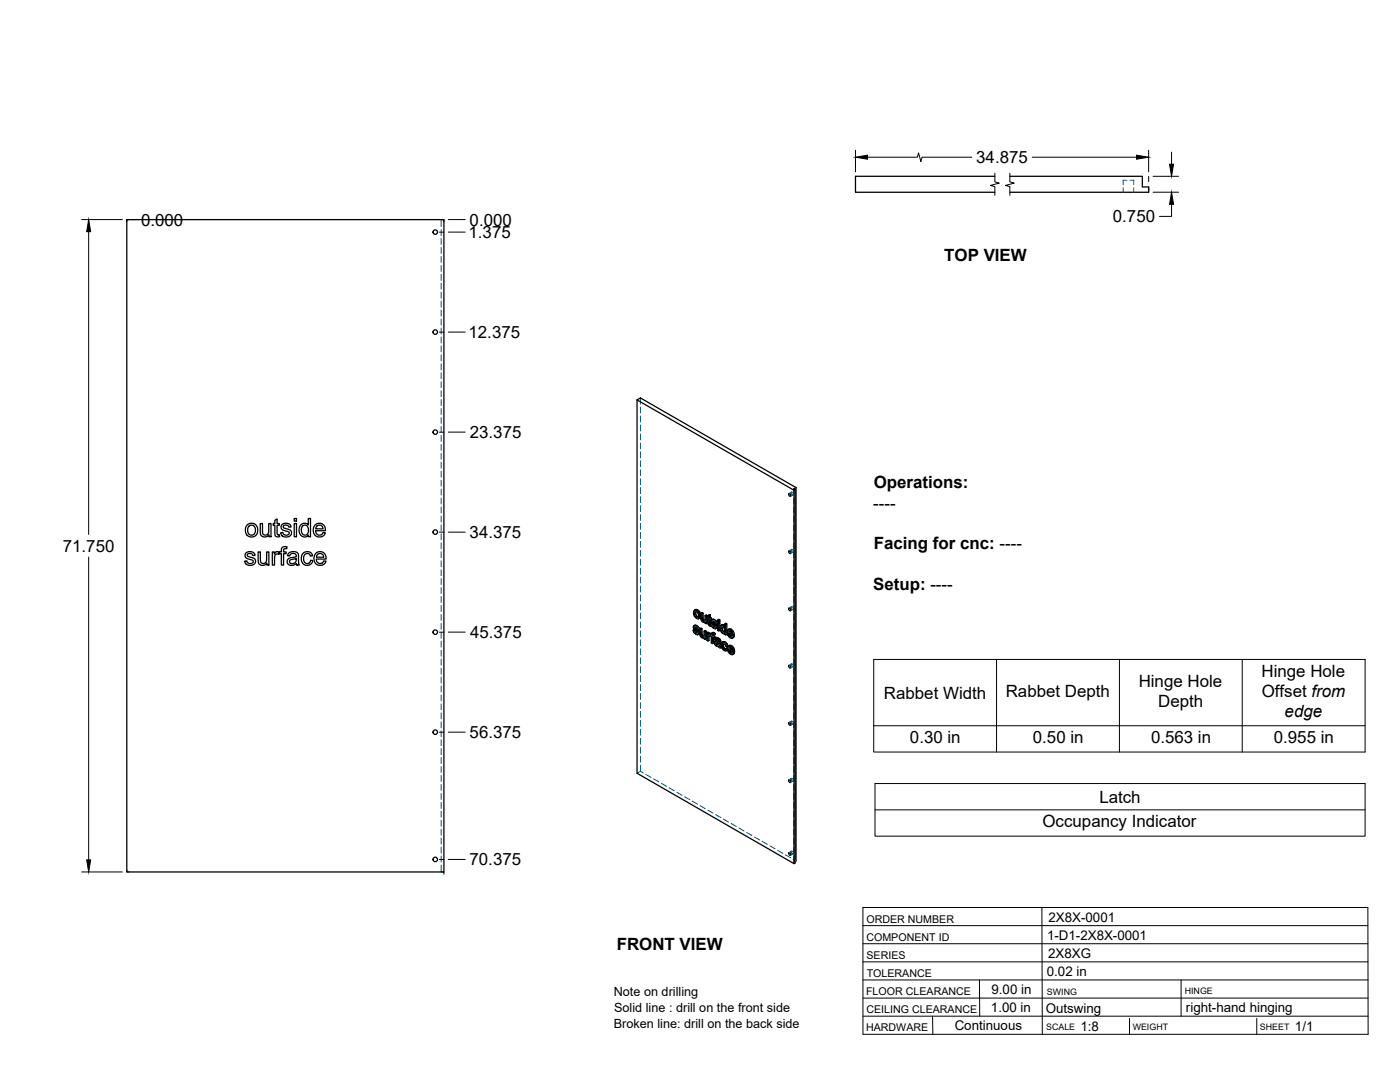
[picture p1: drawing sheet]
<svg xmlns="http://www.w3.org/2000/svg" width="559mm" height="432mm" viewBox="0 0 559 432" stroke-linecap="round" stroke-linejoin="round" font-family="sans-serif">
<!-- layer: Visible -->
<g fill="none" stroke="#000" stroke-width=".51">
<path d="M397.1 70.4h-55.6v6.3h55.6M403.1 70.4h52.9v4.2h2.5v2.1h-55.4M50.6 87.7h126.6v260.3h-126.6zM254.3 159.6v149l62.6 36.1 .5-.3v-149l-.6-.3 .9-.5M254.3 159.6l62.6 36.1v149M254.3 159.6l1.3-.8 62.1 35.8M314.8 197l.7 .2 .1 .8-.6-.2zM317.4 195.4l-.5 .3M317.7 194.6v149l-.3 .2M98.7 209.4l1.2-.5a2.66 2.66 0 0 1 3 3.6 2.66 2.66 0 0 1-4.7 .5l-.2-1a2.97 2.97 0 0 1 .7-2.6zM99.3 210.1l.8-.5a1.97 1.97 0 0 1 1.9 2 1.97 1.97 0 0 1-2 1.9l-.7-.4-.4-.9v-1.3zM103.9 208.9h.9v3a1.32 1.32 0 0 0 1.3 1.7 1.32 1.32 0 0 0 1.2-1.8v-2.9h.9v5.3h-.8v-.8a1.88 1.88 0 0 1-2.3 .8 1.88 1.88 0 0 1-1.2-2z"/>
<path d="M109.7 207.6l.9-.5v1.8h.9v.7h-.9v3.3l.3 .5h.6l.1 .8a1.33 1.33 0 0 1-1.5-.1 1.33 1.33 0 0 1-.4-1.5v-3h-.6v-.7h.6zM112.5 209.4l1.2-.6a1.94 1.94 0 0 1 2.5 1.5l-.9 .1a1.13 1.13 0 0 0-1.1-.9 1.13 1.13 0 0 0-1.1 1l.2 .2a4.1 4.1 0 0 1 3 1.5 2.18 2.18 0 0 1-1.5 2.1 2.18 2.18 0 0 1-2.5-.8l-.3-.9 .9-.1a1.23 1.23 0 0 0 1.3 1.1 1.23 1.23 0 0 0 1.2-1.2l-.7-.3a2.35 2.35 0 0 1-2.5-1.6zM117.4 208.9h.9v5.3h-.9zM117.4 206.9h.9v1.1h-.9zM120 209.5l1.1-.6a1.88 1.88 0 0 1 1.9 .6v-2.6h.9v7.3h-.8v-.7a2.18 2.18 0 0 1-2.6 .5 2.18 2.18 0 0 1-1.1-2.4zM120.8 209.9l.6-.3a2.12 2.12 0 0 1 1.8 1.6 2.12 2.12 0 0 1-.9 2.2l-.3 .1a2.1 2.1 0 0 1-1.7-1.4 2.1 2.1 0 0 1 .5-2.2zM125.7 209.6l1.5-.8a2.47 2.47 0 0 1 2.7 3h-3.9l.2 1a1.46 1.46 0 0 0 1.5 .8 1.46 1.46 0 0 0 1.2-1.1l1 .1-.3 .6-.5 .7-1.4 .4a2.79 2.79 0 0 1-2.6-1.7 2.79 2.79 0 0 1 .6-3zM126.5 210l.6-.4a1.43 1.43 0 0 1 1.8 1.5h-2.9zM314.8 219.9l.7 .1 .1 .8-.6-.1zM98.1 220.7l1.2-.5a1.94 1.94 0 0 1 2.5 1.4l-.9 .1a1.13 1.13 0 0 0-1.1-.9 1.13 1.13 0 0 0-1.1 1l.3 .3a3.4 3.4 0 0 1 2.9 1.4 2.18 2.18 0 0 1-1.5 2.1 2.18 2.18 0 0 1-2.4-.8l-.4-.9h1a1.23 1.23 0 0 0 1.3 1 1.23 1.23 0 0 0 1.1-1.2l-.6-.3a2.35 2.35 0 0 1-2.6-1.6zM103 220.3h.9v2.9a1.32 1.32 0 0 0 1.4 1.7 1.32 1.32 0 0 0 1.1-1.8v-2.8h.9v5.2h-.8v-.8a1.88 1.88 0 0 1-2.2 .9 1.88 1.88 0 0 1-1.3-2.1zM108.7 220.3h.8v.8a1.25 1.25 0 0 1 2-.7l.8-.1v-.6a1.5 1.5 0 0 1 .7-1.5 1.5 1.5 0 0 1 1.6 0l-.2 .8a.83 .83 0 0 0-.8 0 .83 .83 0 0 0-.4 .8v.5h1v.7h-1v4.5h-.9v-4.5h-.8v-.5l-.2 .8a1.17 1.17 0 0 0-1.4 .1 1.17 1.17 0 0 0-.3 1.4v2.7h-.9z"/>
<path d="M115.1 220.9a2.39 2.39 0 0 1 4 .6l.3 4h-.9l-.2-.6a2 2 0 0 1-2.2 .8 2 2 0 0 1-1.5-1.9l.1-.1a2.04 2.04 0 0 1 2-1.2l.4-.1a.83 .83 0 0 0 1.1-.7 .83 .83 0 0 0-1.1-.8 1.23 1.23 0 0 0-1.5 1l-.9-.1zM115.7 223.6l2.6-.7a1.49 1.49 0 0 1-.8 1.9 1.49 1.49 0 0 1-2-.7zM120.8 220.9l1.4-.7 1.3 .1 .9 .6 .4 .9-.9 .1a1.44 1.44 0 0 0-1.9-.9 1.44 1.44 0 0 0-.8 1.9l.1 1.1a1.34 1.34 0 0 0 1.5 .9 1.34 1.34 0 0 0 1.2-1.3l.8 .1-.4 1a2.47 2.47 0 0 1-3.2 .5 2.47 2.47 0 0 1-.8-3.2zM126 220.9l1.5-.7a2.47 2.47 0 0 1 2.7 2.9h-4l.3 1a1.46 1.46 0 0 0 1.5 .8 1.46 1.46 0 0 0 1.2-1.1l.9 .1-.4 .9-.9 .7-.8 .1a2.79 2.79 0 0 1-2.6-1.7 2.79 2.79 0 0 1 .6-3zM126.7 221.3l.8-.4 .9 .1 .5 .4 .3 1h-2.9zM276.6 251.5l.9 1.4 .6 .4 .6-.1M276.9 249.8l.6-.3 .8 .2 .9 1.4-.5 .3-.1-.6M277.3 244.8l.4-.8 .9 .7 .1 1.5-.7 .2M277.3 251.3l-.7 .2 .5 .2M277.3 252.3l.5 .4 .4-.3M277.4 250.9l1 .9 .5-.2M277.4 251.5l-.3 .2 .2 .6 .4-.3"/>
<path d="M277.5 249.5l-.7 .4v.7l1.6 2M277.5 250.3l-.3 .3 .5-.2M277.5 245.8l.5 .6 .5-.3M277.6 251.6l.8 .9M277.6 250.3l.6 .7M277.7 249.9l.5 .4 .5-.2M277.7 244.5l-.4 .3v.5l.2 .5 .4-.3M277.7 250.4l1 1M277.7 250.4h-.5M277.7 249.5l-.7 .3M277.8 252.7l.4 .1M277.8 244l.1 1.5 .8 .7"/>
<path d="M277.8 250.6l-.4 .3-.2-.3M278 243.6l.9 1 .5-.3M278.1 249.7l-.4 .2-.4-.1M278.2 250.3l.4 .5 .4-.3M278.4 252.6l-.1 .2M278.4 251.8l.3 .5 .5-.3M278.5 243.4l-.5 .2-.8-.1M278.6 251.3l.7 1.2-.7 .8M278.7 252.3l.1 .5 .5-.3M278.8 252.8l-.1 .4 .4-.3M278.9 244.6l.4 1.3 .4-.3M279.1 246.7a1.73 1.73 0 0 1-2.3-1.8l.1-1 .3-.4 .8-.3 .9 .5 .5 .6 .3 1.3-.2 .8-.6 .5"/>
<path d="M279.3 245.9l-.2 .8 .4-.3M279.7 244.7l.5 .3 .4-.3M279.8 251.2v2.2l.4-.2M279.8 253.4l.2 .4 .4-.2M280 253.8l.3 .3 .5-.2M280.2 245v2.2l.5-.3M280.2 247.2l.2 .4 .4-.3M280.2 250.9l-.4 .3-.5-.2M280.3 254.1l.4 .1M280.4 247.6l.3 .3 .5-.2M280.7 247.9l.4 .1M280.9 254l-.6-.7-.1-2.4-.4-.2-.5 .3 .1 2.5 .7 1h1"/>
<path d="M281 251.9l.4 .3 .5-.3M281.1 254.5v.4l.3 .3M281.1 254.5l-.2 .1M281.4 247.7l-.7-.7-.1-2.3-.4-.2-.5 .2 .1 2.5 .7 1 1 .1M281.4 245.7l.5 .2 .4-.2M281.4 252.2v3l.5-.3v-3l-.4-.2-.5 .2v1.9l-.3 .4 .2-.1M281.5 248.3v.4l.4 .2M281.5 248.3l-.2 .1M281.9 245.9v3l.4-.2v-3l-.4-.3-.5 .3v1.9l-.3 .4 .2-.1M282.3 246.6l.3 .2 .2 2.6 .8 .5 .3-.2M282.6 246l-.3 .2 .3 .2v-.8l.9-.3v1.1l.5 .2v.4l-.5 .3v-.4M283 253.5l-.4 .2v.5l.4-.2"/>
<path d="M283 252.9v-.4l-.4-.2-.5 .3v3l.5 .2M283 252.5l-.5 .3-.4-.2M283.1 253.6l-.1 2-.4 .2v-1.6M283.1 253.6l.4 .2M283.1 253.6l-.5 .1M283.1 245.6v1l.4-.2M283.1 246.6l.4 .3 .5-.3M283.1 253l.4 .4M283.3 252.7l-.8 .5v-.4M283.3 249.3l.2 .1M283.5 249.4l.1 .5M283.5 252.8l-.8 .2"/>
<path d="M283.5 252.8l-.7 .2M283.5 245.3l-.9 .3M283.5 253.4v.3l.4 .3v2.6l.5 .2M283.5 253.5l-.1 .4M283.5 248.8l-.4 .3v-2.1l.4 .3 .3 1.8M283.6 248.9l-.5 .2M283.8 249.1l.8 1.4 .7 .4 .5-.1M283.8 249.1l-.6 .1M283.8 249.1h.1M283.8 249.3l-.3 .1M284 247.4l.6-.3 .6 .1 .8 .8 .3 .7-.5 .3-.1-.6M284.1 252.7l.9-.2 .5 .3-.1 .4-.4 .3v-.4"/>
<path d="M284.3 248.1l.4-.2 1.1 1.1M284.4 253.8l.5 .3 .4-.2M284.4 248.9l-.6 .2 .4 .2M284.4 249.9l.5 .4 .4-.2M284.5 248.5l1 .9 .5-.2M284.6 249.1l-.4 .2 .1 .4 .6-.1M284.6 247.9l-.3 .4 .5-.4 .6 .7M284.6 247.1l-.7 .4v.7l1.6 2M284.6 252.4l-.6 .3-.1 .9-.4-.2 .4-.3-.4-.3M284.6 252.8l.4 .3 .5-.3M284.7 249.2l.8 .9M284.8 253.3l.5 .6v.4l-.4 .2v-.4"/>
<path d="M284.8 254.5v2.1l-.4 .2v-2.6l.5 .3M284.8 247.5l.5 .4 .5-.2M284.9 247.1l-.8 .3M284.9 250.3l.4 .1M284.9 248.2l-.4 .3-.2-.2M285 253.5l-.6-.3v.6l.4-.2M285.1 252.5l-.9 .1M285.2 247.3l-.4 .2-.4-.1M285.3 247.9l.4 .5 .4-.2M285.4 254.7l.9-.3 1.3 1 .3 3-.5 .2-.1-.4M285.5 250.2l-.1 .2M285.5 249.4l.3 .5 .5-.3"/>
<path d="M285.6 256.5l.1-.1a.86 .86 0 0 1 1.1 1M285.6 257.1l.4 .4 .5-.3M285.7 256.4l-.2 .3M285.7 248.9l.7 1.2-.7 .8M285.8 249.9l.1 .5 .5-.3M285.8 255.7l-.7 .5 .1 .9 .9 .8h.8l.1 .5 .4 .2M285.9 250.4l-.1 .4 .5-.3M285.9 256.5l-.4 .2 .1 .4 .5-.2M286 256.5l.8 .8M286 255.2l-.4 .3a.71 .71 0 0 1 .9-.1 .71 .71 0 0 1 .2 .9l-1-.4M286 255.2h.1M286 257.5l.5 .1"/>
<path d="M286.1 255.7l-.7 .2M286.2 254.4l-1 .4-.1 .3 .5 .4M286.3 254.9l.5 .4 .5-.3M286.4 248.6l.5 .2 .4-.2M286.4 247.4l.5 .3 .4-.3M286.5 257.6l.3-.1zM286.7 254.6l-.4 .3-.6-.2M286.8 256l-1-.3-.5 .3M286.8 255.3l.3 .4 .5-.3M286.9 247.7v.6l.4-.3v-.6l-.4-.2-.5 .2v.6l.5 .3M286.9 248.3l.4 .3v3l-.4 .2v-3M286.9 248.3l-.5 .3v3l.5 .2"/>
<path d="M287.1 255.7l.2 .4 .4-.2M287.3 256.1v2.1l.5-.3M287.8 249.6l.6-.3 .8 .3M288.1 250.1l.7 .2 .4 .9v1l-.6 .2M288.1 251.9l.5 .5 .4-.2M288.1 250.1l-.2 .8M288.2 256.4l.7-.4 .6 .2 .6 .6 .4 1-.4 .2-.4-.9M288.3 257.6l.2 1 .4-.2M288.3 250.6l-.4 .3v.5l.2 .5 .4-.3M288.4 249.3l-.9 .6v1.4l.7 1.3 .7 .4 .4-.2M288.4 250.1v1.3l.8 .8M288.5 258.6l.5 .6 .5-.3"/>
<path d="M288.5 249.7l.4 .3M288.8 257.4l-.5 .2 .4-.8 1.4 1.2M288.8 256.8l.1 1.6 .7 .6M288.9 256l-.5 .3a2.1 2.1 0 0 0 1.4 3.4M289 249.4l-.5 .3-.6-.2M289 256.5l.7 .6 .5-.2M289.3 252.8v.4l.4 .2M289.3 252.8l-.2 .1M289.5 256.2l-.5 .3-.6-.2M289.7 249.3v4.1l.4-.2v-4.2l-.4-.2-.5 .2v1.5l-.3-.5 .3-.1M289.7 258.8l-.2 .4h-.5M290.1 249l-.4 .3-.5-.3"/>
<path d="M290.4 259l-.6 .7 .6-.4M290.4 258.7l-.7 .1 .4 .3M290.9 253.5l.6 .6 .4-.2M291.1 252l-.4 .2 1.4 .8-.7-1.2-.5-.1-.2 .5M291.2 251.7l-.1 .3 .9 .5M291.2 252.9l.9 1M291.3 258.5l-.5 .3 1.5 .8-.7-1.3h-.5l-.3 .5M291.3 258.3v.2l.8 .5M291.4 253.3l-.5 .2-.2-.9 1.9 1.1M291.4 259.5l.8 1M291.4 251.4l.9 .9 .4-.3M291.5 254.1l.4 .1"/>
<path d="M291.5 259.8l-.5 .3-.2-.9 2 1.1M291.6 257.9l.8 .9 .5-.2M291.9 251.1l-1.3 .2M292 257.7l-1.3 .1M292.1 253.9l.5 .3 .5-.2M292.1 253.9l-.1 .2M292.3 252.3l.3 1.3 .5-.3M292.4 258.8l.4 1.4 .4-.3M292.5 253.7l-.4 .2M292.6 253.6l.5-.1v-.5l-.7-1.5-.9-.6-.9 .4-.4 1.1 .4 1.3 1.2 1 .8-.5M292.7 253.7l.4 .3-.8 .6M314.8 242.7l.7 .2 .1 .8-.6-.2z"/>
<path d="M291 260.1l.6 .6 .4-.3M291.6 260.7l.4 .1M292.3 260.4l.4 .4 .5-.3M292.3 260.4l-.2 .3M292.6 260.2l-.3 .2M292.8 260.2l.4-.1v-.6l-.7-1.5-.9-.5-.9 .3-.4 1 .4 1.4 1.2 1h.6l.2-.4M292.8 260.3l.3 .3-.7 .6M314.8 265.6l.7 .1 .1 .8-.6-.1zM314.8 288.4l.7 .2 .1 .8-.6-.2zM314.8 311.2l.7 .2 .1 .8-.6-.1zM314.8 340.3l.7 .2 .1 .8-.6-.2z"/>
<circle cx="173.7" cy="92.6" r=".9"/>
<circle cx="173.7" cy="132.5" r=".9"/>
<circle cx="173.7" cy="172.5" r=".9"/>
<circle cx="173.7" cy="212.4" r=".9"/>
<circle cx="173.7" cy="252.3" r=".9"/>
<circle cx="173.7" cy="292.2" r=".9"/>
<circle cx="173.7" cy="343" r=".9"/>
</g>
<!-- layer: Hidden -->
<g fill="none" stroke="#00557f" stroke-width=".4">
<path d="M448.3 74.9v1.8M449.8 71.9h-1.5v1.8M451 71.9h1.5v1.8M452.5 74.9v1.8M176.1 87.7v2.7M176.1 91.6v2.4M176.1 95.2v2.4M176.1 98.8v2.3M176.1 102.3v2.4M176.1 105.9v2.4M176.1 109.5v2.4M176.1 113.1v2.3"/>
<path d="M176.1 116.6v2.4M176.1 120.2v2.4M176.1 123.8v2.4M176.1 127.3v2.4M176.1 130.9v2.4M176.1 134.5v2.4M176.1 138v2.4M176.1 141.6v2.4M176.1 145.2v2.4M176.1 148.8v2.4M176.1 152.3v2.4M176.1 155.9v2.4"/>
<path d="M176.1 159.5v2.4M255.6 158.8v2.5M176.1 163v2.4M176.1 166.6v2.4M176.1 170.2v2.4M176.1 173.8v2.3M176.1 177.3v2.4M255.6 162.5v2.3M255.6 166v2.4M255.6 169.6v2.4M255.6 173.2v2.4M255.6 176.8v2.3"/>
<path d="M176.1 180.9v2.4M176.1 184.5v2.4M176.1 188v2.4M176.1 191.6v2.4M176.1 195.2v2.4M176.1 198.8v2.3M255.6 180.3v2.4M255.6 183.9v2.4M255.6 187.5v2.3M255.6 191.1v2.3M255.6 194.6v2.4M255.6 198.2v2.4"/>
<path d="M315.8 196.4a.53 .53 0 0 1 .8 .4 .53 .53 0 0 1-.4 .6zM315.9 196.4l-1 .6M316.5 197.5l-1 .6M316.8 195.1v2.4M316.8 198.8v2.3M176.1 202.3v2.4M176.1 205.9v2.4M176.1 209.5v2.4M176.1 213.1v2.3M176.1 216.6v2.4M255.6 201.8v2.3M255.6 205.3v2.4"/>
<path d="M255.6 208.9v2.4M255.6 212.5v2.4M255.6 216v2.4M255.6 219.6v2.4M315.8 219.3a.54 .54 0 0 1 .8 .3 .54 .54 0 0 1-.4 .7zM315.9 219.2l-1 .6M316.8 202.3v2.4M316.8 205.9v2.4M316.8 209.5v2.3M316.8 213v2.4M316.8 216.6v2.4M176.1 220.2v2.4"/>
<path d="M176.1 223.8v2.3M176.1 227.4v2.3M176.1 230.9v2.4M176.1 234.5v2.4M176.1 238.1v2.3M255.6 223.2v2.4M255.6 226.8v2.4M255.6 230.3v2.4M255.6 233.9v2.4M255.6 237.5v2.4M316.5 220.3l-1 .6M316.8 220.2v2.4"/>
<path d="M316.8 223.8v2.3M316.8 227.3v2.4M316.8 230.9v2.4M316.8 234.5v2.4M316.8 238v2.4M176.1 241.6v2.4M176.1 245.2v2.4M176.1 248.8v2.3M176.1 252.3v2.4M176.1 255.9v2.4M176.1 259.5v2.4M255.6 241v2.4"/>
<path d="M255.6 244.6v2.4M255.6 248.2v2.4M255.6 251.8v2.3M255.6 255.3v2.4M255.6 258.9v2.4M277.1 251.2l.4 1M277.2 250l-.5 .3M277.3 249.7l-.5 .2M277.3 244.3l-.5 .2M277.3 251.3l.3 .3M277.3 250.4l-.5 .3M277.4 249.5l-.1 1.1 1.3 1.2a.36 .36 0 0 1 .3 .5 .36 .36 0 0 1-.4 .3l.3-.3"/>
<path d="M277.5 252.2l.9 .7 .6 .1M277.5 252.2l-.5 .2M277.5 251.4l-.1 .1M277.6 250.9l-.5 .3M277.6 245.6l.9 .9 .9 .1M277.6 245.6l-.5 .3M277.6 250.2l-.1 .1M277.6 250.3l.1-.3 .5 .1 1 1M277.7 243.2l-.4 .9 .3 1.5M277.7 250l-.5 .3M277.9 243.8l-.1 .2M277.9 243.8l.8 .2 .5 .9v1l-.5 .3"/>
<path d="M277.9 243.8l-.4 .2M278.2 250.1l-.5 .3M278.2 252.9l-.4 .2M278.2 251l.4 .3M278.2 252.8l.5-.2-.4 .2M278.5 243.8l-.5 .3M278.5 246.5l-.5 .3M278.6 250.5l-.5 .2M278.7 252l-.5 .2M278.7 250.9l-.4 .3M278.8 253l-.5 .3M279 246.1l-.4 .3"/>
<path d="M279 244.4l-.4 .3M279.1 246.7l-.4 .3M279.2 245.4l-.4 .2M279.8 250.7l.1 2.7 .8 .9 .8-.1v.5l.4 .2M279.8 253l-.4 .3M280 253.5l-.5 .2M280.2 244.5l.2 2.7 .8 .9 .7-.1v.4l.4 .3M280.2 246.8l-.4 .3M280.2 253.9l-.4 .3M280.4 247.2l-.5 .3M280.6 247.7l-.4 .2M280.7 254.3l-.5 .2"/>
<path d="M281.1 248l-.5 .3M281.1 254l-.2 .1M281.4 253.8l-.6 .4M281.5 251.7l-.1 1.9-.5 .4M281.5 254.7l-.4 .2M281.5 254.2l-.4 .3 .2-.1M281.5 247.7l-.2 .2M281.7 247.7l-.5 .3M281.8 247.6l-.5 .2M281.9 245.4l-.1 2-.4 .3M281.9 248.4l-.4 .3M281.9 248l-.4 .3 .2-.2"/>
<path d="M282.3 246.2v.4l.5-.3M282.6 252.3v3l.4 .3M282.6 255.3l-.5 .3M282.8 245.9l-.2 .1M283 253l-.5 .2M283.1 245.4v.7l-.3-.2v.4l.3 .2v2.4l.9 .8-.2-.6M283.1 253.4l-.1 .1M283.1 246.5l-.5 .3M283.1 246.1l-.5 .3M283.1 248.9l-.4 .2M283.2 252.8l-.2 .1M283.3 253.2l-.5 .3 .4-.2"/>
<path d="M283.3 249.2l-.4 .3M283.5 253.3l-.4 .3 .3-.4 .4 .4 .2-.3 .4 .4v2.6l.4 .3M283.5 246.8l-.4 .2M283.7 249.5l-.4 .3M284 247l-.5-.2v.5M284 253.2l-.5 .2M284 253.3l-.5 .2M284 249.2l-.2 .1M284 249.7h-.1M284.2 248.9l.4 .9M284.3 247.6l-.5 .3M284.4 253.3l-.9 .4"/>
<path d="M284.4 256.3l-.5 .3M284.4 253.7l-.5 .3M284.4 247.3l-.5 .2M284.4 248.9l.3 .3M284.4 252.6l-.4 .2M284.4 248.1l-.5 .2M284.5 247.2l-.2 .5 .2 .6 1.2 1.1a.37 .37 0 0 1 .3 .5 .37 .37 0 0 1-.4 .3l.3-.3M284.5 252.4l-.1 .9-.4-.2M284.6 249.8l.7 .7 .8 .1M284.6 249.8l-.5 .2M284.6 249v.1M284.7 248.5l-.5 .3"/>
<path d="M284.7 247.8l-.1 .1M284.8 247.9v-.3l.5 .1 1 1M284.8 254l-.4 .2M284.8 247.6l-.4 .3M284.9 253l-.5 .2M285.2 253l-.5 .3M285.3 247.7l-.5 .3M285.3 254.3l-.5-.3v.5M285.3 254.7l.5-.3-.2 .5 .4 .3a.87 .87 0 0 1 1 0 .87 .87 0 0 1 .3 .9l-.5-.1M285.4 248.6l.3 .3M285.4 250.4l.4-.2-.9 .5M285.4 253.2l-.5-.2-.1 .3"/>
<path d="M285.5 256.2l-.4 .3M285.6 255.8l-.5 .3M285.6 254.9l-.5 .2M285.7 248.1l-.5 .2M285.7 255.7l-.2 .6 .3 .7 .7 .6 .8 .1 .1 .4M285.7 256.9l-.4 .3M285.8 249.6l-.5 .2M285.9 248.5l-.5 .3M285.9 250.7l-.5 .2M285.9 256.5l.3-.3a.77 .77 0 0 1 .9 .2 .77 .77 0 0 1 0 .9h-.3M286.2 256.2l-.6 .3 .4-.3M286.2 254.9l-.4 .2"/>
<path d="M286.4 257.6l-.5 .2M286.7 255l-.5 .3M286.9 257.7l-.5 .3M286.9 248.3v3l.4 .3M286.9 247.2v.6l.4 .2M286.9 251.3l-.5 .3M286.9 247.8l-.5 .2M287.1 257.3l-.4 .3M287.2 255.5l-.5 .2M287.2 257.2l-.4 .3 .1-.1M287.3 256.5l-.4 .3M287.3 256.1l-.4 .3"/>
<path d="M287.3 256l-.4 .2M287.3 257.7l-.4 .2M287.4 258.1l.5 .3M287.4 258.1l-.4 .3M287.9 250.4l-.5 .2M288 251.3l-.5 .2M288 249.6l-.5 .3M288.2 249.3l-.3 .8 .3 1.6 .8 .9 .7-.1v.4l.4 .3M288.3 257.1l-.5 .3M288.4 252.1l-.4 .2M288.4 256.3l-.4 .3M288.5 249.9l-.1 .2"/>
<path d="M288.5 249.9l.7 .1 .5 1v.9l-.5 .3M288.5 249.9l-.4 .2 .4-.2M288.6 258.4l-.4 .3M288.6 256.1l-.3 .7 .2 1.5 .7 .8 1 .4M288.8 256.8l.6-.2 1.1 1.2M289 256.6l-.5 .3M289 252.6l-.5 .2M289 249.9l-.5 .2M289.4 249.8l-.2 .1M289.5 259.4l-.5 .2M289.5 256.6l-.4 .3M289.5 252.2l-.4 .3"/>
<path d="M289.5 250.4l-.4 .3M289.6 259h.3M289.7 248.8v1.5l-.5-.7M289.7 250.3l-.5 .2M289.7 251.5l-.4 .2M289.7 252.9l-.4 .3M289.7 252.5l-.4 .3 .3-.1M289.9 257l-.5 .3M289.9 259l-.4 .2M290.1 257.6l-.5 .3M290.1 258.6l-.2 .4M290.4 258.7l.2 .2-.2 .4"/>
<path d="M290.6 258.9l-.2 .1M290.7 252l-.5 .3M290.8 258.6l-.5 .2M291 251l-.3 .8 .3 1.5 1 1 .8 .1M291 253.3l-.4 .3M291.1 252.4l-.4 .2M291.1 259.9l-.4 .3M291.1 257.6l-.3 .7 .3 1.6 .9 .9 .9 .1M291.2 252.9l-.1-.5 2 1.1M291.3 258.9l-.5 .3M291.4 259.5l-.1-.6 1.9 1.2M291.4 251.5l-.2 .2"/>
<path d="M291.4 251.5l.7 .2 .5 1.1-.6-.3M291.4 251.5l-.5 .2M291.5 258l-.2 .3M291.5 258l.8 .3 .4 1.1-.6-.4M291.5 258l-.4 .3M291.9 251.5l-.5 .3M291.9 254.3l-.5 .2M292 258.1l-.4 .2M292.1 253.9h.2M292.4 253.9l-.5 .3 .4-.3M292.4 252.1l-.4 .3M292.6 258.7l-.5 .3"/>
<path d="M292.6 252.8l-.5 .2M292.6 253.6l-.1 .1M292.7 254.4l-.5 .3M292.7 253.7l-.4 .2M292.7 259.4l-.4 .2M315.8 242.1a.57 .57 0 0 1 .8 .4 .57 .57 0 0 1-.3 .7l-.5-.6zM315.9 242.1l-1 .6M316.5 243.2l-1 .6M316.8 241.6v2.4M316.8 245.2v2.4M316.8 248.8v2.3M316.8 252.3v2.4"/>
<path d="M316.8 255.9v2.4M316.8 259.5v2.4M176.1 263.1v2.3M176.1 266.6v2.4M176.1 270.2v2.4M176.1 273.8v2.4M176.1 277.3v2.4M255.6 262.5v2.4M255.6 266v2.4M255.6 269.6v2.4M255.6 273.2v2.4M255.6 276.8v2.3"/>
<path d="M292 260.8l-.4 .3M292.2 260.5h.3M292.5 260.5l-.4 .2M292.7 260.2h-.1M292.8 261l-.5 .3M292.8 260.3l-.3 .2M315.9 264.9a.59 .59 0 0 1 .7 .4 .59 .59 0 0 1-.3 .7l-.5-.6zM315.9 264.9l-1 .6M316.5 266l-1 .6M316.8 263v2.4M316.8 266.6v2.4M316.8 270.2v2.4"/>
<path d="M316.8 273.7v2.4M316.8 277.3v2.4M176.1 280.9v2.4M176.1 284.5v2.4M176.1 288.1v2.3M176.1 291.6v2.4M176.1 295.2v2.4M176.1 298.8v2.4M255.6 280.4v2.3M255.6 283.9v2.4M255.6 287.5v2.4M255.6 291.1v2.3"/>
<path d="M255.6 294.6v2.4M255.6 298.2v2.4M315.9 287.8a.59 .59 0 0 1 .7 .3 .59 .59 0 0 1-.3 .8l-.5-.6zM315.9 287.8l-1 .6M316.5 288.9l-1 .6M316.8 280.9v2.4M316.8 284.5v2.4M316.8 288v2.4M316.8 291.6v2.4M316.8 295.2v2.4M316.8 298.8v2.3M176.1 302.3v2.4"/>
<path d="M176.1 305.9v2.4M176.1 309.5v2.4M176.1 313.1v2.3M176.1 316.6v2.4M255.6 305.4v2.4l1.2 .7M255.6 301.8v2.4M255.6 307.8l-1.3 .8M257.8 309.1l2 1.1M260.9 310.8l2.1 1.2M264 312.6l2 1.2M267.1 314.4l2 1.2M270.2 316.2l2 1.2"/>
<path d="M273.3 318l2 1.2M276.4 319.7l2 1.2M315.8 310.7a.53 .53 0 0 1 .8 .3 .53 .53 0 0 1-.4 .7zM315.9 310.6l-1 .6M316.5 311.7l-1 .6M316.8 302.3v2.4M316.8 305.9v2.4M316.8 309.5v2.3M316.8 313.1v2.3M316.8 316.6v2.4M176.1 320.2v2.4M176.1 323.8v2.4"/>
<path d="M176.1 327.3v2.4M176.1 330.9v2.4M176.1 334.5v2.4M176.1 338.1v2.3M279.5 321.5l2 1.2M282.6 323.3l2 1.2M285.6 325.1l2.1 1.2M288.7 326.9l2.1 1.2M291.8 328.7l2.1 1.1M294.9 330.4l2.1 1.2M298 332.2l2.1 1.2M301.1 334l2.1 1.2"/>
<path d="M304.2 335.8l2.1 1.2M307.3 337.6l2.1 1.2M310.4 339.4l2.1 1.2M315.8 339.7a.57 .57 0 0 1 .8 .4 .57 .57 0 0 1-.3 .7l-.5-.6zM315.9 339.7l-1 .6M316.8 320.2v2.4M316.8 323.8v2.3M316.8 327.3v2.4M316.8 330.9v2.4M316.8 334.5v2.4M316.8 338.1v2.3M176.1 341.6v2.4"/>
<path d="M176.1 345.2v2.8M313.5 341.1l2.1 1.2M316.5 340.8l-1 .6M316.6 342.9l1.1 .7M316.8 341.6v2.5M316.8 344.1l.6 .3M317.4 343.8l-.6 .3"/>
</g>
<!-- layer: Reference -->
<g fill="none" stroke="#000" stroke-width=".4">
<path d="M341.5 70.4v2.1M341.5 74.6v2.1M458.5 70.4v2.1M458.5 74.6v2.1M50.6 87.7v.9M51.5 87.7h-.9h.9M175.4 92.6h1.8M176.3 87.7h.9v.9M175.4 132.5h1.8M175.4 172.5h1.8M175.4 212.4h1.8M175.4 252.3h1.8"/>
<path d="M175.4 292.2h1.8M50.6 347.1v.9h.9M175.4 343h1.8M176.3 348h.9v.9"/>
</g>
<!-- layer: Hidden Narrow -->
<path d="M278.2 251.5l-.4 .3M279.8 252.5l-.5 .3M280.2 246.3l-.5 .3M281.5 253.3l-.5 .2M281.9 247l-.5 .3M283.1 248.2l-.5 .3M284.4 253l-.5 .3M284.8 253.3h.1M285.3 249.1l-.4 .3M286.6 256.3l-.5 .3M287.3 256.7l-.4 .3" fill="none" stroke="#000" stroke-width=".4"/>
<!-- layer: Visible Narrow -->
<path d="M278.2 251l-.4 .2M280.2 252.6l-.4 .3M280.6 246.4l-.4 .2M283.5 248.5l-.4 .3M284.8 253.3l-.4 .3M285.3 248.6l-.4 .2M286.5 255.8l-.4 .3M287.8 256.3l-.5 .3M287.8 257l-.5 .3" fill="none" stroke="#000" stroke-width=".4"/>
<!-- layer: Titleblock -->
<g fill="none" stroke="#000" stroke-width=".4">
<path d="M344.4 362.2h201.6l.1 50.6h-201.7zM344.4 376.6h201.6M344.4 369.4h201.6M415.9 362.2l.1 50.6M344.4 383.9h201.6M344.4 398.3h201.6M344.4 391.1h201.6M390.9 391.1l.2 14.4M471.4 391.1v14.4M344.4 405.5h201.7M372.2 405.5l.1 7.3M450.8 406.4v6.4"/>
<path d="M501.6 406.4v6.4"/>
</g>
<!-- layer: FD_Dimensions -->
<g fill="none" stroke="#000" stroke-width=".4">
<path d="M341.5 59.9v8.7M458.5 59.9v8.7M346.3 62.7h19.9l.4-1.7 1 3.5 .4-1.8h19.9M412 62.7h41.6M460.2 70.4h10.2M460.2 76.7h10.2M467.6 60.7v4.8M32.6 87.6h16.3M35.4 92.5v120.8M52.4 87.6h2.1M178.9 87.6h6.8M178.9 92.6h6.8"/>
<path d="M467.6 81.5v4.9h-4.8M178.9 132.5h6.8M178.9 172.4h6.8M178.9 212.4h6.8M35.4 222.3v120.9M178.9 252.3h6.8M178.9 292.2h6.8M32.6 348h16.3M178.9 343h6.8"/>
</g>
<path d="M341.5 62.7l4.8-.8v1.6zM453.6 61.9l4.9 .8-4.9 .8zM466.8 65.5h1.6l-.8 4.9zM35.4 87.6l.8 4.9h-1.6zM467.6 76.7l.8 4.8h-1.6zM34.6 343.2h1.6l-.8 4.8z" fill="#000" stroke="#000" stroke-width=".4"/>
<!-- layer: Break Lines -->
<path d="M397.1 69.1v3.5l1.7 .5-3.5 .9 1.8 .5v3.5M403.1 69.1v3.5l1.7 .5-3.5 .9 1.8 .5v3.5" fill="none" stroke="#000" stroke-width=".4"/>
<!-- layer: Custom Tables -->
<path d="M348.7 263.2h196.2v36.9h-196.2zM397.8 263.2v36.9M446.8 263.2v36.9M495.8 263.2v36.9M348.7 289.6h196.2M349.2 312.7h195.7v21h-195.7zM349.2 323.2h195.7" fill="none" stroke="#000" stroke-width=".4"/>
<g font-size="6.7">
<text x="389.7" y="65.1">34.875</text>
<text x="444.2" y="88.7">0.750</text>
<text x="56.3" y="90">0.000</text>
<text x="187" y="95">1.375</text>
<text x="187.5" y="90">0.000</text>
<text x="376.9" y="104.1">TOP VIEW</text>
<text x="187" y="134.9">12.375</text>
<text x="187.5" y="174.8">23.375</text>
<text x="348.7" y="194.9">Operations:</text>
<text x="348.5" y="203">----</text>
<text x="187.5" y="214.7">34.375</text>
<text x="25.1" y="220.2">71.750</text>
<text x="348.7" y="219.2">Facing for cnc: ----</text>
<text x="348.5" y="235.3">Setup: ----</text>
<text x="187.6" y="254.6">45.375</text>
<text x="454.5" y="274.1">Hinge Hole</text>
<text x="503.6" y="270">Hinge Hole</text>
<text x="352.8" y="278.8">Rabbet Width</text>
<text x="401.4" y="278.2">Rabbet Depth</text>
<text x="503.6" y="278.2">Offset from</text>
<text x="462.3" y="282.2">Depth</text>
<text x="512.8" y="286.2">edge</text>
<text x="187.5" y="294.6">56.375</text>
<text x="363.2" y="296.5">0.30 in</text>
<text x="412.3" y="296.5">0.50 in</text>
<text x="459.4" y="296.5">0.563 in</text>
<text x="508.4" y="296.5">0.955 in</text>
<text x="438.8" y="320.3">Latch</text>
<text x="416.1" y="330.2">Occupancy Indicator</text>
<text x="187.4" y="345.4">70.375</text>
<text x="246.2" y="379.1">FRONT VIEW</text>
</g>
<g font-size="5.3">
<text x="418.5" y="367.9">2X8X-0001</text>
<text x="417.9" y="375">1-D1-2X8X-0001</text>
<text x="418.4" y="382.3">2X8XG</text>
<text x="417.8" y="389.5">0.02 in</text>
<text x="395.8" y="396.8">9.00 in</text>
<text x="395.5" y="403.7">1.00 in</text>
<text x="417.4" y="404.1">Outswing</text>
<text x="473.4" y="403.8">right-hand hinging</text>
<text x="381.1" y="411">Continuous</text>
<text x="431.3" y="411.5">1:8</text>
<text x="516.9" y="411.5">1/1</text>
</g>
<g font-size="5.1">
<text x="245" y="397.3">Note on drilling</text>
<text x="245.1" y="403.8">Solid line : drill on the front side</text>
<text x="245" y="410.3">Broken line: drill on the back side</text>
</g>
<g font-size="4.3">
<text x="345.8" y="368.4">ORDER NUMBER</text>
<text x="345.8" y="375.5">COMPONENT ID</text>
<text x="345.8" y="382.7">SERIES</text>
<text x="345.9" y="389.9">TOLERANCE</text>
<text x="345.7" y="397.2">FLOOR CLEARANCE</text>
<text x="345.8" y="404.4">CEILING CLEARANCE</text>
<text x="345.7" y="411.6">HARDWARE</text>
</g>
<g font-size="3.5">
<text x="417.9" y="397">SWING</text>
<text x="472.9" y="396.7">HINGE</text>
<text x="417.5" y="410.9">SCALE</text>
<text x="452.1" y="410.9">WEIGHT</text>
<text x="502.9" y="410.9">SHEET</text>
</g>
</svg>
